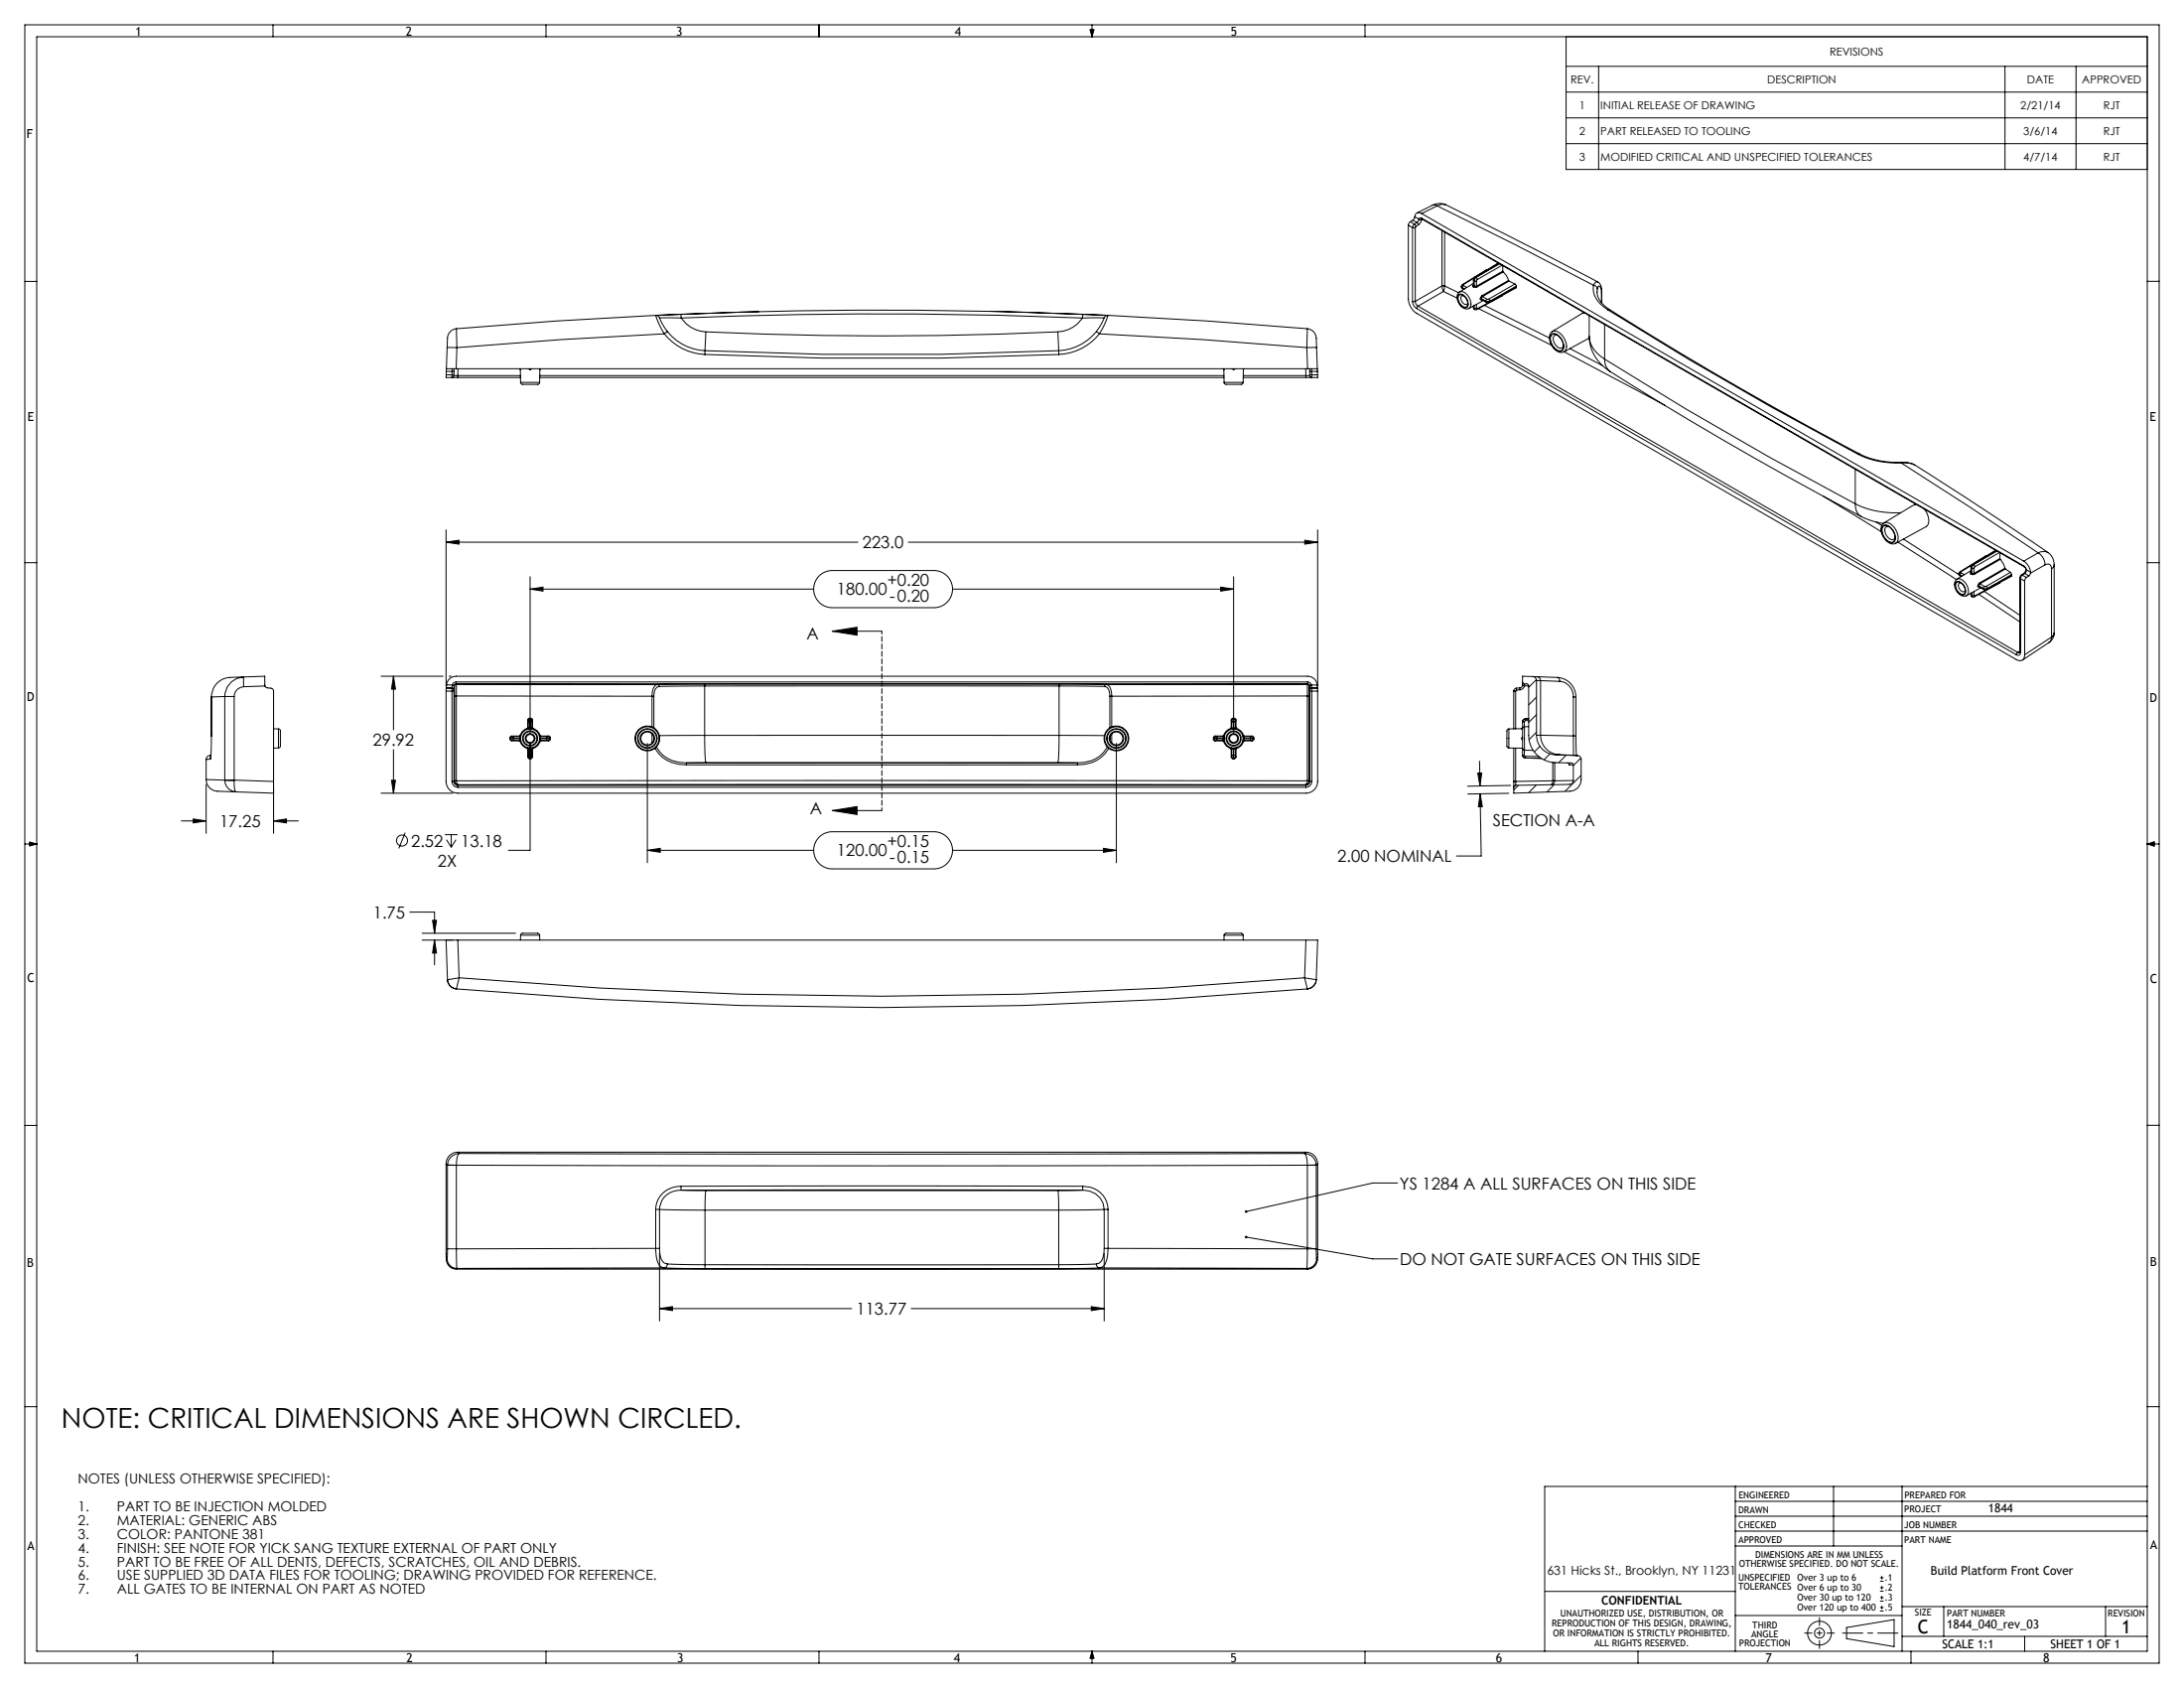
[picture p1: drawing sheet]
<svg xmlns="http://www.w3.org/2000/svg" width="559mm" height="432mm" viewBox="0 0 559 432" stroke-linecap="round" stroke-linejoin="round" font-family="sans-serif">
<g fill="none" stroke="#000" stroke-width=".25">
<path d="M6.3 6.4h546.1v419h-546.1zM9.4 9.4h540v413h-540zM69.8 6.4v3M139.7 6.4v3M209.5 6.4v3M278.9 7.6h1l-.5 1.8zM279.1 7.6l.3 1.8M279.4 6.4v3M279.7 7.6l-.3 1.8M349.2 6.4v3M400.7 9.4v33.9h148.7M400.7 17h148.7"/>
<path d="M409 17v26.3M513 17v26.3M531.2 17v26.3M400.7 30.2h148.7M400.7 36.8h148.7M400.7 23.6h148.7M360.3 57.6v18.9a4.7 4.7 0 0 0 2.2 3.7l153.4 88.5a1.29 1.29 0 0 0 1.5 .2 1.29 1.29 0 0 0 .6-1.4M360.3 57.6l1.1 .6M360.8 56.7l-.5 .9M360.8 56.7l1.1 .6M361.4 58.2h.7M361.4 58.2v18.9"/>
<path d="M361.5 56.3l1 .6M361.5 56.3l-.7 .4M361.9 57.3l-.5 .9M361.9 57.3l.4 .6M362 55.4l-.5 .9M362 55.4l1 .6M362.1 58.2v18.9M362.3 57.9l-.2 .3M362.5 56.9l.4 .6M362.5 56.9l-.6 .4M362.9 57.5l-.6 .4M363 56.2l-.5 .7"/>
<path d="M363 56.2h.7M363 56l.7 .1M363 56v.2M363.7 56.2l-.3 .9-.5 .4M363.7 55.8h-.5l-.2 .2M363.7 55.8l.1 .2M363.7 55.8l154.1 89M363.7 56.1v.1M363.8 54.6a1.05 1.05 0 0 0-1.2-.1 1.05 1.05 0 0 0-.6 .9M363.8 54.6l154 89M363.8 56h.1M363.8 56l-.1 .1"/>
<path d="M363.8 56l154.1 89M364 56.1l-.3 .1M366.5 52.5l.6-.1 .6 .3M366.5 52.5l-3.9 2M366.5 52.5l.2-.1a3.8 3.8 0 0 1 3.2 0l-1.1-.2-1.1 .5M367.7 52.7l20.2 10 19.8 10.3M367.7 52.7l-3.9 1.9M368.9 59v14.1M369.6 59.4v13.7M369.9 52.4l15.4 7.6 23.5 12.1M6.3 72h3.1M194.2 79.7l-25.8 .9"/>
<path d="M253.3 79.6l30.2 1.1M361.4 77.1a2.34 2.34 0 0 0 1.1 1.8M361.4 77.1h.7M362.1 77.1l.2 .7 .5 .5M362.5 78.9l153.4 88.6M362.8 78.3l-.3 .6M362.8 78.3l153.4 88.6M368.9 73.1l-6.8 4M368.9 73.1v.1M368.9 73.2l.4 1.4M369.3 74.6l-6.5 3.7M369.3 74.6l3.5 1.7"/>
<path d="M369.6 73.1h-.7M369.6 73.1h.1M369.6 73.1l-.3 1.5M369.6 73.1l3.6 1.8M373.2 75.5a1.41 1.41 0 0 1 2 .8 1.69 1.69 0 0 1 0 2.4 2.39 2.39 0 0 1-2-3.2zM373.4 75.5a2.08 2.08 0 0 1 2.1 2.6 1 1 0 0 1-1 .5 1 1 0 0 1-.8-.7l-.3-.5a1.67 1.67 0 0 1 0-1.9zM373.4 74.7a2.15 2.15 0 0 1 2.5 1.4 2.12 2.12 0 0 1-.1 2.8M373.4 74.7a2.37 2.37 0 0 0 .2 3.4 1.76 1.76 0 0 0 2.2 .8M373.9 73.3l.3 .5M373.9 73.3l.2 .3M374.1 73.6h.1M374.1 73.6l.4 .4"/>
<path d="M374.1 73.6l.6 .3M374.2 72.8h.2M374.2 72.8l-.3 .5M374.4 72.8v.3M374.4 73.1l-.3 .5M374.4 73.1l.9 .4M374.5 75.7l-.4-.1a1.38 1.38 0 0 0-.1 1.5 1.38 1.38 0 0 0 1.3 .7l.2-.3M377 73.4h.1M377 73h.1M377 71.7l.1 .2M377 78.6l.1 .2M377 72.5l-3.6 2.2"/>
<path d="M377 71.7v1.3M377 78.3v.3M377 78.6l.3 .6M377 73.4h.9M377 73l.1 .1M377 72.9l-.2 .2 .2 .3M377.1 73.1h.1M377.1 73.1l-.1 .3M377.1 78.8h.1M377.1 78.8l.2 .4M377.1 71.9v1.2M377.1 71.9h.1"/>
<path d="M377.1 71.9h.7M377.1 73.1l.7 .1M377.1 78.8h.7M377.1 78.2v.6M377.3 71.1l-2.9 1.7M377.4 70.9h.2M377.4 70.9l-.4 .8M377.6 70.9l-.5 1M377.6 70.9l.1 .1M377.7 71l-.6 .9M377.7 71l.3 .5M377.8 73.2l.1 .2"/>
<path d="M377.8 78.8l.2 .2M377.8 71.9v1.3M377.8 77.8v1M377.9 79.2h-.6M378 71.5l-.2 .4M378 79l-.1 .2M378.3 78.9l18.8 9.5M378.8 76.5h.1M378.8 76.5v.2h.4M378.8 76.4h.2M379 76.4h.1M379 76.5l.1 .1"/>
<path d="M379 76.4l1.2 .7M379.1 76.6h.1M379.1 76.6l1.1 .7M379.2 75.7l-.4 .7M379.2 75.7l.1 .2M379.3 75.9l-.3 .5M379.3 75.9l1.2 .6M379.5 76.9l-3.6 2M379.8 78.1l16.7 8.4M380.2 77.1h1M380.2 77.1h.1M380.2 77.1v.2"/>
<path d="M380.2 77.3h.9M380.4 69.1h-.2l-6 3.7M380.5 76.5l-.3 .6M380.9 76.5h-.4M380.9 76.5l.3 .6M380.9 77.4l-2.9 1.6M381.2 77.1h.1M383.3 67.3l-5.9 3.6M383.4 67.4l-5.8 3.5M383.7 67.5l-6 3.5M384.3 67.9l-6.3 3.6M384.5 75.5l-.1 .2-6.5 3.5"/>
<path d="M384.5 69.4l.1 .2M384.5 69.4l-6.7 3.8M384.5 68v1.4M384.6 69.6a4.2 4.2 0 0 1 1.4 2.1M384.6 69.6l-6.7 3.8M386 71.7l.1 .2M386 71.7l-6.8 4M386.1 71.9l-6.8 4M386.1 71.9l1.5 .8M387.6 72.7l.3 .5M387.6 72.7l-6.7 3.8M387.9 73.5l-6.8 3.8 .1-.2"/>
<path d="M387.9 73.2l-6.7 3.9M387.9 73.5l-6.7 3.6M387.9 73.2v.3M407.7 73a6.2 6.2 0 0 0 3.6 6.2M407.7 73a.99 .99 0 0 1 1 .9M408.7 73.9a4.5 4.5 0 0 0 1.9 4.4l1.2 .9M408.7 73.9l.2-.6 .4-.1 .3 .5 .2 1.2M408.8 72.1a2.56 2.56 0 0 1 1 2.6M408.8 72.1a.93 .93 0 0 0-1.1 .9M409.8 74.9v2.5M409.8 74.7v.2M409.8 74.7v2.8"/>
<path d="M411.3 79.2l20.7 12.7 21.4 12.3 22 12M411.8 79.2h-.5M411.8 79.2a953.6 953.6 0 0 0 64 36.9M549.4 72h3M114.2 95.9l-.1 .7h1.5M114.2 95.9h1.4M114.2 95v.9M114.2 95h1.5M114.2 94.4v.6M114.4 88.9h2.5M114.4 88.9l-.2 5.5M115.6 96.6h1.5"/>
<path d="M115.6 95.9v.7M115.7 95l-.1 .9M115.8 94.3l-.1 .7M116.1 96.1l-.1 .3-.4 .2M116.1 96.1h1M116.1 95.9h-.5M116.1 95.9v.2M116.2 95h-.5M116.2 95l-.1 .9M116.2 94.3v.7M116.7 94.3l-2.5 .1M116.7 94.3h217.9"/>
<path d="M116.8 84.1l.1 4.8M116.8 84.1a2.71 2.71 0 0 0-2.3 3.3l-.1 1.5M116.9 88.9l-.2 5.4M117.1 96.1v.5M117.1 96.6h16.1M117.1 96.1h16.1M117.2 94.3l-.1 1.8M132.9 94.3l.2 .2M133.1 94.5h.1M133.1 94.5l.1 3.3M133.2 94.3l-.1 .2M133.2 97.8l.1 .4 .4 .1h4l.4-.5"/>
<path d="M133.2 97.8h4.9M135.2 94.3l.4 .2M135.6 94.5h.1M135.6 94.3v.2M136.1 94.3l-.5 .2M138.1 96.6h175.1M138.1 94.3v.2M138.1 96.1h175.1M138.1 94.5h.1M138.1 94.5v3.3M138.3 94.3l-.2 .2M167.8 80.7l.8 2.2 1.4 2.5"/>
<path d="M167.8 80.7l-25.5 1.4-25.5 2M167.8 80.7l.6 .1 .4 .5M168.8 81.3l1 2.1 1 1.4M168.8 81.3h5.5M170 85.4l-26.6 1.5-26.5 2M170 85.4a14.1 14.1 0 0 0 10.3 5.3M170.8 84.8l-.8 .6M170.8 84.8a13.1 13.1 0 0 0 9.6 4.9M174.2 80.4l.1 .9M174.2 80.4l-6.4 .3M174.2 80.4a1245.9 1245.9 0 0 1 102.8 0M174.3 81.3a8.1 8.1 0 0 0 6.3 3.6"/>
<path d="M174.3 81.3a1244.6 1244.6 0 0 1 102.7 0M180.3 90.7l30.2 .9h30.2l30.2-.9M180.4 89.7l30.1 .9h30.2l30.2-.9M180.4 89.7l-.1 1M180.6 84.9l-.2 4.8M180.6 84.9a975.5 975.5 0 0 0 90.1 0M270.7 84.9l.2 4.8M270.9 89.7v1M277 81.3a8.1 8.1 0 0 1-6.3 3.6M277 80.4v.9M277 80.4l6.5 .3M280.5 84.8l.8 .6"/>
<path d="M280.5 84.8a13.1 13.1 0 0 1-9.6 4.9M281.3 85.4l26.5 1.5 26.6 2M281.3 85.4a14.1 14.1 0 0 1-10.4 5.3M282.5 81.3l-.7 1.5-1.3 2M282.5 81.3h-5.5M283.5 80.7l-.8 2-1.4 2.7M283.5 80.7l25.5 1.4 25.5 2M283.5 80.7l-.6 .1-.4 .5M312.9 94.3l.2 .2M313.1 94.5h.1M313.1 94.5l.1 3.3M313.2 94.3l-.1 .2"/>
<path d="M313.2 97.8l.1 .4 .4 .1h4l.4-.5M313.2 97.8h4.9M315.2 94.3l.4 .2M315.6 94.3v.2M315.6 94.5h.1M316.1 94.3l-.5 .2M318.1 96.6h16M318.1 94.3v.2M318.1 96.1h16M318.1 94.5h.1M318.1 94.5v3.3M318.3 94.3l-.2 .2"/>
<path d="M334.1 94.3v1.8M334.1 96.1h1M334.1 96.1v.5M334.1 96.6h1.5M334.4 88.9h2.5M334.4 88.9l.2 5.4M334.5 84.1l-.1 4.8M334.5 84.1a2.6 2.6 0 0 1 2.3 2.9l.1 1.9M334.6 94.3l2.5 .1M335.1 94.3v.7M335.1 95h.5M335.1 95v.9"/>
<path d="M335.1 95.9h.5M335.1 95.9v.2M335.1 96.1l.2 .3 .3 .2M335.5 94.3l.1 .7M335.6 95h1.5M335.6 95v.9M335.6 95.9v.7M335.6 95.9h1.5M336.9 88.9l.2 5.5M337.1 94.4v.6M337.1 95v.9M337.1 95.9v.7h-1.5"/>
<path d="M396.9 85.8a1.48 1.48 0 0 1 2.3 .6l.3 .5a2.09 2.09 0 0 1 0 2.7 2.66 2.66 0 0 1-2.8-2.4zM396.9 85.6a1.72 1.72 0 0 1 2.4 .8l.3 .5a2.22 2.22 0 0 1 0 2.8 2.04 2.04 0 0 1-2.4-1.2l-.3-.5a2.39 2.39 0 0 1 0-2.4zM397.2 84.8a1.96 1.96 0 0 1 2.3 .8 3.4 3.4 0 0 1 .8 4.3l-.1 .1M397.2 84.8a2.67 2.67 0 0 0-.1 3.8 2.59 2.59 0 0 0 3.1 1.4M398.5 85.8a.83 .83 0 0 0-.9 .1 .83 .83 0 0 0-.2 1l.1 .5a2.09 2.09 0 0 0 2 1.7l.5-.8M400.2 90l25.8 13.7M401.7 89.2l8.3 4.3M405.4 80l-.6 .2-7.6 4.6M406.6 80.7v5.3a7 7 0 0 0 4 5.9M406.6 86a10.6 10.6 0 0 0 5.4 9.1M406.6 86.5l-6.4 3.5M410.6 91.9l20.7 12.7 21.4 12.3 22 12"/>
<path d="M410.6 91.9a3.7 3.7 0 0 0 1.4 3.2M410.6 83v8.9M412 95.1a940.3 940.3 0 0 0 64.1 37M475.4 116.2a22.4 22.4 0 0 0 11 2.2M475.8 116.1a21.3 21.3 0 0 0 10.6 2.2M475.8 116.1l-.4 .1M486.4 118.4v-.1l.4-.1a6 6 0 0 1 3.2 .8l21.3 13.8 12.7 8.6a3.6 3.6 0 0 1 1.6 3.1M486.4 118.4l17.8 11.4 17.3 11.6M486.4 118.4h1.6l1.4 .3 .6 .3M114.1 138.7l3.3-.5v1zM114.1 135.5v40M114.1 138.7h105.4"/>
<path d="M232.4 138.7h104.7M333.8 138.2l3.3 .5-3.3 .5zM337.1 135.5v40M466.5 126.9l14.9 9.2M474.7 128.9a23.3 23.3 0 0 0 11.7 2.3M474.7 128.9a3.3 3.3 0 0 0 1.4 3.2M474.7 120v8.9M476.1 132.1l3.5 1.3 2.3 .5M479.9 133.5l1.6 1M481.7 134.8a1.48 1.48 0 0 1 2.3 .6l.4 .5a2.1 2.1 0 0 1 0 2.7 2.66 2.66 0 0 1-2.8-2.5zM481.9 134.4a2.04 2.04 0 0 1 2.4 1.3l.3 .5a1.87 1.87 0 0 1-.3 2.6 3.1 3.1 0 0 1-2.9-3.2l.2-.9zM482 133.8a2.19 2.19 0 0 1 2.6 1.1l.4 .5a2.79 2.79 0 0 1 0 3.6"/>
<path d="M482 133.8a2.33 2.33 0 0 0-.4 3 2.88 2.88 0 0 0 3.4 2.2M483.4 134.8a.89 .89 0 0 0-1.1 .2 .89 .89 0 0 0 0 1.1l.2 .5a1.77 1.77 0 0 0 2 1.4l.4-.7M485.6 138.7l15 9.6M487 137.9l14.4 9.2M490 129l-8 4.8M490 128.9v.1M490.2 129h-.2M492.4 130.3a3.8 3.8 0 0 1 .7 4.3l-.2 .1M492.9 134.7l-7.9 4.3M6.3 143.9h3.1M135.6 150.7l3.3-.5v1zM135.6 147.5v40.1"/>
<path d="M135.6 150.7h72.6M209.6 147.3l1.5-1 1.5-.3 26.4-.1a4.8 4.8 0 0 1 4.7 4.8 4.8 4.8 0 0 1-4.7 4.7h-26.1a4.8 4.8 0 0 1-4.4-2.9 4.8 4.8 0 0 1 1.1-5.2zM243.7 150.7h71.9M312.3 150.2l3.3 .5-3.3 .5zM315.6 147.5v40.1M500.4 148.9a1.41 1.41 0 0 1 2.1 .9 1.69 1.69 0 0 1 0 2.4 2.39 2.39 0 0 1-2.1-3.3zM500.6 149a1.4 1.4 0 0 1 1.9 1 1.28 1.28 0 0 1-.3 2.1 2.27 2.27 0 0 1-1.6-3.1zM500.7 148.2v-.1a2.15 2.15 0 0 1 2.5 1.5 2.14 2.14 0 0 1-.1 2.8M500.7 148.2a2.57 2.57 0 0 0 .8 3.9 1.54 1.54 0 0 0 1.6 .3M501.4 147.1l-.2-.3 .3 .5M501.4 147.1h.1M501.4 147.1l.1 .2"/>
<path d="M501.4 147.1l.6 .3M501.5 146.3h.2M501.5 146.3l-.3 .4 .2 .4M501.5 147.3l.3 .2M501.7 146.3v.2M501.7 146.5l-.3 .6M501.7 146.5l.9 .5M501.8 149.1l-.5 .1a1.52 1.52 0 0 0 1.2 2.2l.3-.5M504.3 146.9h.1M504.3 146.5h.1M504.3 152.1l.1 .2M504.3 146l-3.6 2.2"/>
<path d="M504.3 151.8v.3M504.3 152.1l.3 .5M504.3 146.9h.9M504.3 146.5l.1 .1M504.3 146.4l-.2 .2 .2 .3M504.4 145.3h.1M504.4 146.6h.1M504.4 146.6l-.1 .3M504.4 152.3h.1M504.4 145.3l-.1-.1v1.3M504.4 152.3l.2 .3M504.4 145.3v1.3"/>
<path d="M504.4 151.7v.6M504.4 145.3h.7M504.4 146.6l.7 .1M504.4 152.3h.7M504.5 144.5l-2.8 1.8M504.7 144.4l-.4 .8M504.7 144.4h.2M504.9 144.4l-.5 .9M504.9 144.4h.1M504.9 144.4l.4 .6M505.1 146.7l.1 .2M505.1 152.3l.2 .1"/>
<path d="M505.1 145.3v1.4M505.1 151.3v1M505.2 152.6h-.6M505.3 145l-.2 .3M505.3 152.4l-.1 .2M506 149.9h.1M506 149.9l.1 .3 .3-.1M506 149.9h.3M506.3 152l10.5 7.1M506.3 149.9h.1M506.3 149.9l.1 .2M506.3 149.9l1.1 .7"/>
<path d="M506.4 150.1h.1M506.4 150.1l1.1 .7-.1-.2M506.4 149.1l-.4 .8M506.4 149.1l.2 .2M506.6 149.3l-.3 .6M506.6 149.3l1.1 .7M506.8 150.4l-3.7 2M507.4 150.6h1.1M507.4 150.6h.1M507.5 150.8h.9M507.7 151.3l9.1 6.1M507.7 150l-.3 .6"/>
<path d="M508.2 150h-.5M508.2 150l.3 .6M508.2 142.3l-.2-.1-6.5 4.1M508.2 150.8l-2.9 1.6M508.5 150.6h.1M508.5 150.6l-.1 .2M510.6 140.8l-5.9 3.6M510.7 140.8l-5.8 3.6M511 141l-6.1 3.4M511.6 141.3l-6.3 3.7M511.7 149l-6.5 3.6M511.7 142.9l.1 .2"/>
<path d="M511.7 142.9l-6.6 3.8M511.7 141.4v1.5M511.8 143.1l.7 .9 .5 1.3M511.8 143.1l-6.6 3.8M513 145.3l.1 .2M513 145.3l-6.6 3.8M513.1 145.5l-6.5 3.8M513.1 145.5l1.3 .9M514.4 146.4l.3 .6M514.4 146.4l-6.2 3.6M514.7 147.3l-6.3 3.5M514.7 147l-6.2 3.6"/>
<path d="M514.7 147.3l-6.2 3.3M514.7 147v.3M516.8 147.8l.2 .2M516.8 147.8v18.9M517 148l1 .6M517 148v18.9M517.2 147.1l-.4 .7M517.2 147.1h.2M517.4 147.1l-.4 .9M517.4 147.1l1.1 .6M517.8 143.6a3.9 3.9 0 0 1 1.8 2.8M517.8 146.7h.3"/>
<path d="M517.8 146.7l-.6 .4M517.8 144.8l.7 1M517.8 144.8l.1 .2M517.9 145l.5 .7M518 148.6v18.9M518.1 146.7l-.7 .4M518.1 146.7l1 .6M518.4 145.7h.1M518.4 145.7l.1 .1M518.4 145.7l-.6 1M518.4 145.7l.1 .2M518.5 147.7l-.5 .9"/>
<path d="M518.5 145.8v.1M518.5 145.8l1.1 .6M518.5 145.9l-.4 .8M519.1 147.3l-.6 .4M519.5 146.6l-.4 .7M519.6 146.4l-.1 .2M521.5 141.4a3.7 3.7 0 0 1 1.7 3.1M521.5 141.4l-3.7 2.2M523.2 144.5a.98 .98 0 0 1 1.6 .4l.1 .6M523.2 144.5l-3.7 2.1M524 141.4l-.7-.3h-1.1l-.7 .3M524.9 145.5v17.5"/>
<path d="M525.6 144.5l-.2 .6-.5 .4M525.6 144.5v17.5M549.4 143.9h3M54.1 178.3v9.9M54.1 178.3h.1M57.5 178.2h2.4M57.5 178.2l-3.4 .1M57.5 178.2v21.4M59.9 178.2v21.4M62.3 175.7a2.51 2.51 0 0 0-2.4 2.5M62.3 173.2l5.4-.2 .1 2.5M62.3 173.2v2.5"/>
<path d="M62.3 173.2a5 5 0 0 0-4.8 5M62.3 173.2a14.7 14.7 0 0 0-5.1 .5 5 5 0 0 0-3.1 4.6M67.8 175.5l.5 .4 1 .1a.75 .75 0 0 1 .7 .8v23.1M67.8 175.5l-5.5 .2M97.5 173h15.9M100.7 173l.5 3.3h-1zM100.7 173v13.7M114.1 176.8v23.1a3 3 0 0 0 3 3h217a3 3 0 0 0 3-3v-23.1M114.1 176.8h1.5M114.2 176l-.1 .8M114.2 176h1.4M114.2 176h1.5"/>
<path d="M114.2 176h.1M114.2 175.2v.8M114.2 175.2a2.5 2.5 0 0 1 2.5-2.2h217.9a2.5 2.5 0 0 1 2.4 2.2M114.2 175.2h1.5M114.9 173h.5M115.6 176.8h.5M115.6 176.8v23.1M115.6 176v.8M115.6 176l.4 .2 .1 .3M115.7 176l.3 .1 .2 .4M115.7 176h-.1M115.7 175.4v.6"/>
<path d="M115.7 175.4l.5 .1M115.7 175.2v.2M115.7 175.2l.5 .1M116.1 176.8v23.1M116.1 176.5v.3M116.2 176.5h-.1M116.2 175.5v1M116.2 175.5h.1M116.2 175.3v.2M116.3 175.5v2.5M116.3 178h.5M116.3 178v21.7"/>
<path d="M116.7 174.5v.5M116.7 174.5l-.7 .2-.3 .5M116.7 175l-.5 .3M116.7 175h217.9M116.7 174.5h217.9M116.7 175h.1M116.8 178l50 .1M116.8 178v21.7M116.8 175l-.4 .2-.1 .3M116.8 175l51.4 .1M116.8 175v3M166.8 178.1h.5"/>
<path d="M166.8 178.1v7.8M167.3 178.1v8.1M168.2 175.1l.3 .1 .1 .4M168.2 175.1a2.4 2.4 0 0 0-1.4 2.7v.3M168.6 175.6a2.08 2.08 0 0 0-1.3 2.5M180.3 175h90.7M180.3 175l-12.1 .1M180.3 175v.5M180.3 175.5h90.7M180.3 175.5l-11.7 .1M180.3 175.5v12.6M212.9 161.5h12.7"/>
<path d="M212.9 161.5l6.4-1v2zM271 175.5l11.6 .1M271 175.5v12.6M271 175l12 .1M271 175v.5M282.6 175.6a1.65 1.65 0 0 1 1.3 1.7l.1 .8M283 175.1l-.3 .1-.1 .4M283 175.1a1.94 1.94 0 0 1 1.4 2.1v.9M284 178.1h.4M284 178.1v8.1M284.4 178.1v7.8M334.5 175l.4 .2 .1 .3"/>
<path d="M334.5 175l-51.5 .1M334.5 175v3M334.5 178h.5M334.5 178l-50.1 .1M334.5 178v21.7M334.6 175l.5 .3M334.6 174.5v.5M334.6 174.5l.7 .2 .3 .5M334.6 175h-.1M335 178v21.7M335 175.5v2.5M335.1 175.3v.2"/>
<path d="M335.1 175.5v1M335.1 175.5h-.1M335.1 176.5h.1M335.1 176.5v.3M335.1 176.8h.5M335.1 176.8v23.1M335.6 175.2v.2M335.6 175.2l-.5 .1M335.6 175.2h1.4M335.6 175.4l-.5 .1M335.6 175.4v.6M335.6 176l-.3 .1-.2 .4"/>
<path d="M335.6 176h.1M335.6 176h1.5M335.6 176l-.3 .2-.2 .3M335.6 176v.8M335.6 176.8v23.1M335.6 176.8h1.5M337 175.2l.1 .8M337.1 176h.1M337.1 176v.8M387.3 176.8h.5M387.3 176.8v9.6M387.8 176.8v9.6"/>
<path d="M388 176v.5M388 176a.75 .75 0 0 0-.7 .8M388 176.5l-.2 .3M388.9 176v.5M388.9 176h-.9M388.9 176.5h-.9M389.5 175.4l.5 .1M389.5 175.4l-.2 .4-.4 .2M389.6 174.5l.1 .3 .3 .2M389.6 175.2l.4 .1M389.6 174.5v.7M389.6 175.2l-.1 .2"/>
<path d="M390 175.5l-.3 .6-.8 .4M390 175.5h1.1M390 175.3v.2M390 175h.8l.3 .5M390 175v.3M391.1 175.5v12.6a7 7 0 0 0 6.9 7l4.2 .1 .4 .5M392.2 173.1a1 1 0 0 1 .9 1M392.2 173.1h1M392.2 173.1l-2.6-.1v1.5M393.1 173.9l-2 1.9M393.1 178.3l-2 2M393.1 174.1h1.1"/>
<path d="M393.1 174.1v14M393.2 173.1a1 1 0 0 1 1 1M393.2 173.1l5.3 .2M394.2 174.1l4.9 .2M394.2 174.1v14M398.5 173.3a.87 .87 0 0 1 .6 1M398.5 173.3a5 5 0 0 1 4.7 5M399.1 174.3a3.8 3.8 0 0 1 3.5 4M402.6 178.3h.6M402.6 178.3v9.9M403.2 178.3v9.9M516.2 166.9l-.3 .6"/>
<path d="M516.8 166.5l-.6 .4M516.8 166.7v.1a.3 .3 0 0 1-.2 .2 .3 .3 0 0 1-.4-.1M516.8 166.7l.2 .2M517 166.9a.65 .65 0 0 1-.3 .7 .65 .65 0 0 1-.8-.1M524.9 163l-6.9 4.5M524.9 163h.1M524.9 163l-.1 .7-.5 .6M525.6 162v.1M525.6 162.1a2.75 2.75 0 0 1-1.3 2.2l-6.8 4.5M525.6 162.1l-.2 .5-.5 .4M525.6 162l-.2 .5-.5 .5M52.7 199.4a3.1 3.1 0 0 0 3.5 3l4.2 .2"/>
<path d="M52.7 199.4l4.8 .2M52.7 194.3v5.1M53.7 193.3a1 1 0 0 0-1 1M53.8 194.2l-1 .1M53.9 193.8h.1M53.9 193.8l-.1 .4M54 193.3h-.3M54.1 188.2h.1M54.1 188.2l-.3 6M57.5 199.6a2.97 2.97 0 0 0 2.9 3M57.5 199.6l2.4 .1M57.5 199.6h2.4"/>
<path d="M57.5 199.6h.1M59.9 199.7v.8a3 3 0 0 0 .5 2.1M59.9 199.6v.1M59.9 199.6l10.1 .3M70 199.9v3l-9.6-.3M70 186.4l1.3 .1M71.3 186.5l.3 .1 .1 .4v3.9l-.4 .4M71.3 186.5v4.8M71.3 191.3l-1.3 .1M100.2 199.6h1l-.5 3.3zM100.7 191.8v11.1M115.6 199.9a1.5 1.5 0 0 0 1.5 1.5"/>
<path d="M115.6 199.9h.5M116.1 199.9a1 1 0 0 0 1 1M116.3 199.7a1 1 0 0 0 1 1M116.8 199.7a.73 .73 0 0 0 .5 1M116.8 199.7h-.5M116.8 199.7h217.7M116.8 199.7l-.7 .2M130.5 189.1l.4 .4M130.5 188.7l.1 .2M130.5 188.7v.4M130.6 188.9h.8M130.6 188.9h.1"/>
<path d="M130.6 188.9l.2 .3 .3 .2M130.6 188.9l-.1 .2M130.9 188.3l-.4 .4M130.9 188.3l.2 .1M130.9 189.5h2M131.1 188.4l-.3 .2-.2 .3M131.1 188.4h.3M131.1 189.4l-.2 .1M131.4 188.4v.5M131.4 188.9h-.8M131.4 188.9h.1M131.4 189.4h-.3"/>
<path d="M131.4 188.9v.5M131.4 188.9h1.5M131.4 189.4h1.6M131.4 188.4h1.6M132.9 188.3l.1 .1M132.9 189.5l.2 .2M132.9 188.3h-2M132.9 188.9l.1 .5M132.9 188.9h.1M133 189.4l.2 .1M133 188.4l-.1 .5M133 189.4l-.1 .1"/>
<path d="M133.1 189.7a2.67 2.67 0 0 0 1.8 1.8M133.1 188.1l.1 .2M133.1 188.1l-.2 .2M133.1 188.9l.1 .6M133.1 188.9h.1M133.1 188.9h-.2M133.2 189.5l-.1 .2M133.2 188.3l-.1 .6M133.2 188.3l-.2 .1M134.9 186.3a2.67 2.67 0 0 0-1.8 1.8M134.9 186.3l.1 .2M134.9 191.5l.1 .1"/>
<path d="M135 186.1l.2 .2M135 186.1l-.1 .2M135 193.6l.4 .5M135 184.2v1.9M135 191.6v2M135 184.2l.2 .1M135 191.3l.6 .1M135 191.3l-.1 .2M135 191.3l.2 .2M135.2 193.5l.1 .3 .3 .1M135.2 184.3v.3M135.2 193.5l-.2 .1"/>
<path d="M135.2 186.3l-.2 .2M135.2 191.5l.4 .1M135.2 193.2v.3M135.2 193.2h.4M135.2 184.6h.4M135.2 191.5l-.2 .1M135.2 184.6v1.7M135.2 191.5v1.7M135.4 183.7l.2 .2M135.4 183.7l-.4 .5M135.4 194.1h.4M135.6 183.9v.7"/>
<path d="M135.6 183.9h.1M135.6 183.9l-.3 .1-.1 .3M135.6 193.9l-.2 .2M135.6 193.9h.1M135.6 186.2l-.4 .1M135.6 186.2v.2M135.6 186.2h.1M135.6 193.2v.7M135.6 193.2h.1M135.6 191.4h.1M135.6 186.4l-.6 .1M135.6 191.6h.1"/>
<path d="M135.6 184.6h.1M135.6 186.4h.1M135.6 190.2l.5 3.3h-1zM135.6 190.2v27.3h-5.5M135.6 186.4l.6 .1M135.6 191.4v.2M135.6 186.2l.5 .1M135.6 184.6h.5M135.6 193.2h.5M135.6 183.9l.4 .1 .1 .3M135.6 193.9l.2 .2M135.8 183.7l-.2 .2"/>
<path d="M135.8 183.7l.5 .5M135.8 183.7h-.4M136.1 191.5l-.5 .1M136.1 186.3l.1 .2M136.1 193.2v.3M136.1 191.5l.2 .2M136.1 184.6v1.7M136.1 191.5v1.7M136.1 184.3v.3M136.1 193.5l-.1 .3-.4 .1M136.1 193.5l.2 .1M136.2 191.3l.2 .2"/>
<path d="M136.2 191.3l-.6 .1M136.2 191.3l-.1 .2M136.3 186.1l-.2 .2M136.3 186.1l.1 .2M136.3 193.6l-.5 .5M136.3 184.2l-.2 .1M136.3 184.2v1.9M136.3 191.7v1.9M136.4 186.3l-.2 .2M136.4 186.3a2.67 2.67 0 0 1 1.8 1.8M136.4 191.5l-.1 .2M138.1 188.3v.6"/>
<path d="M138.1 189.5l.1 .2M138.1 188.3l.2 .1M138.1 188.9h.1M138.1 188.9v.6M138.2 188.1l-.1 .2M138.2 189.7a2.67 2.67 0 0 1-1.8 1.8M138.2 188.1l.2 .2M138.3 188.4v.5M138.3 189.4l-.2 .1M138.3 189.4l.1 .1M138.3 189.4h1.6M138.3 188.4h1.6"/>
<path d="M138.3 188.9h-.2M138.3 188.9v.5M138.3 188.9h.1M138.3 188.9h1.6M138.4 188.3l-.1 .1M138.4 189.5l-.2 .2M138.4 189.5h2M139.9 188.9h.7M139.9 188.9h.1M139.9 189.4h.3M139.9 188.9v.5M139.9 188.4v.5"/>
<path d="M140.2 188.4h-.3M140.2 188.4l.3 .2 .1 .3M140.2 189.4l.2 .1M140.4 188.3l.4 .4M140.4 188.3h-2M140.4 188.3l-.2 .1M140.6 188.9h-.7M140.6 188.9h.1M140.6 188.9l-.1 .3-.3 .2M140.6 188.9l.2 .2M140.8 188.7l-.2 .2M140.8 189.1l-.4 .4"/>
<path d="M140.8 188.7v.4M165.6 190.2v30.5M166.8 185.9l.5 .3M166.8 185.9a3.2 3.2 0 0 0-4.3 3.5 3.2 3.2 0 0 0 5.1 2M166.8 187.7l.5 1M166.8 187.7a1.67 1.67 0 0 0-2.3 0 1.67 1.67 0 0 0 0 2.4 1.67 1.67 0 0 0 2.3 0M166.8 187.7v2.4M167.3 186.2a3.3 3.3 0 0 1 1.4 2M167.3 189.1l-.5 1M167.3 188.7v.4M167.6 191.4a8.3 8.3 0 0 0 8 4.2M168 191.1l-.4 .3"/>
<path d="M168 191.1a7.8 7.8 0 0 0 7.6 4M168.7 188.2l.1 .7a3.3 3.3 0 0 1-.8 2.2M175.6 195.6h100.1M175.6 195.1h100M175.6 195.1v.5M180.3 188.1h90.7M180.3 188.1l.1 4.9 .2 2.1M180.3 188.1l-11.6 .1M180.6 195.1h90.1M180.6 195.1h-5M270.7 195.1h4.9M271 188.1l-.1 4.9-.2 2.1"/>
<path d="M271 188.1l11.6 .1M275.6 195.1l.1 .5M282.6 188.2a3.3 3.3 0 0 0 .7 2.9M283.3 191.1l.4 .3M283.3 191.1a7.8 7.8 0 0 1-7.7 4M283.7 191.4a8.3 8.3 0 0 1-8 4.2M284 186.2l-.2 .1a3.3 3.3 0 0 0-1.2 1.9M284 188.7v.4M284 189.1l.4 1M284.4 185.9l-.4 .3M284.4 185.9a3.2 3.2 0 0 1 4.4 3.5 3.2 3.2 0 0 1-5.1 2M284.4 187.7l-.4 1"/>
<path d="M284.4 187.7a1.67 1.67 0 0 1 2.4 0 1.67 1.67 0 0 1 0 2.4 1.67 1.67 0 0 1-2.4 0M284.4 187.7v2.4M285.6 190.2v30.5M310.5 189.1l.4 .4M310.5 188.7l.1 .2M310.5 188.7v.4M310.6 188.9h.1M310.6 188.9h.8M310.6 188.9l.2 .3 .3 .2M310.6 188.9l-.1 .2M310.9 188.3l-.4 .4M310.9 188.3h2"/>
<path d="M310.9 188.3l.2 .1M311.1 188.4l-.3 .2-.2 .3M311.1 188.4h.3M311.1 189.4l-.2 .1M311.4 188.9h-.8M311.4 188.9h.1M311.4 188.4v.5M311.4 189.4h-.3M311.4 188.9v.5M311.4 188.9h1.5M311.4 189.4h1.6M311.4 188.4h1.6"/>
<path d="M312.9 188.3l.1 .1M312.9 189.5l.2 .2M312.9 189.5h-2M312.9 188.9l.1 .5M312.9 188.9h.1M313 189.4l.2 .1M313 188.4l-.1 .5M313 189.4l-.1 .1M313.1 189.7a2.67 2.67 0 0 0 1.8 1.8M313.1 188.1l.1 .2M313.1 188.1l-.2 .2M313.1 188.9l.1 .6"/>
<path d="M313.1 188.9h.1M313.1 188.9h-.2M313.2 189.5l-.1 .2M313.2 188.3l-.1 .6M313.2 188.3l-.2 .1M314.9 186.3a2.67 2.67 0 0 0-1.8 1.8M314.9 186.3l.1 .2M314.9 191.5l.1 .2M315 186.1l.2 .2M315 186.1l-.1 .2M315 193.6l.4 .5M315 184.2v1.9"/>
<path d="M315 191.7v1.9M315 184.2l.2 .1M315 191.3l.6 .1M315 191.3l-.1 .2M315 191.3l.2 .2M315.2 193.5l.1 .3 .3 .1M315.2 184.3v.3M315.2 193.5l-.2 .1M315.2 186.3l-.2 .2M315.2 191.5l.4 .1M315.2 193.2v.3M315.2 193.2h.4"/>
<path d="M315.2 184.6h.4M315.2 191.5l-.2 .2M315.2 184.6v1.7M315.2 191.5v1.7M315.4 183.7l.2 .2M315.4 183.7l-.4 .5M315.4 183.7h.4M315.6 183.9v.7M315.6 183.9h.1M315.6 193.9h.1M315.6 183.9l-.3 .1-.1 .3M315.6 193.9l-.2 .2"/>
<path d="M315.6 186.2l-.4 .1M315.6 186.2v.2M315.6 186.2h.1M315.6 191.6h.1M315.6 184.6h.1M315.6 193.2v.7M315.6 193.2h.1M315.6 184.6v1.6M315.6 191.6v1.6M315.6 191.4h.1M315.6 186.4l-.6 .1M315.6 186.4h.1"/>
<path d="M315.6 191.4v.2M315.6 186.4l.6 .1M315.6 186.2l.5 .1M315.6 184.6h.5M315.6 193.2h.5M315.6 183.9l.4 .1 .1 .3M315.6 193.9l.2 .2M315.8 183.7l-.2 .2M315.8 183.7l.5 .5M315.8 194.1h-.4M316.1 191.5l-.5 .1M316.1 186.3l.1 .2"/>
<path d="M316.1 193.2v.3M316.1 191.5l.2 .1M316.1 184.6v1.7M316.1 191.5v1.7M316.1 184.3v.3M316.1 193.5l-.1 .3-.4 .1M316.1 193.5l.2 .1M316.2 191.3l.2 .2M316.2 191.3l-.6 .1M316.2 191.3l-.1 .2M316.3 186.1l-.2 .2M316.3 186.1l.1 .2"/>
<path d="M316.3 193.6l-.5 .5M316.3 184.2l-.2 .1M316.3 184.2v1.9M316.3 191.6v2M316.4 186.3l-.2 .2M316.4 186.3a2.67 2.67 0 0 1 1.8 1.8M316.4 191.5l-.1 .1M318.1 189.5l.1 .2M318.1 188.3v.6M318.1 188.3l.2 .1M318.1 188.9h.1M318.1 188.9v.6"/>
<path d="M318.2 189.7a2.67 2.67 0 0 1-1.8 1.8M318.2 188.1l-.1 .2M318.2 188.1l.2 .2M318.3 188.4v.5M318.3 189.4l-.2 .1M318.3 189.4l.1 .1M318.3 189.4h1.6M318.3 188.4h1.6M318.3 188.9h-.2M318.3 188.9v.5M318.3 188.9h.1M318.3 188.9h1.6"/>
<path d="M318.4 188.3l-.1 .1M318.4 189.5l-.2 .2M318.4 188.3h1.9M319.9 188.9h.7M319.9 188.9h.1M319.9 189.4h.3M319.9 188.9v.5M319.9 188.4v.5M320.2 188.4h-.3M320.2 188.4l.3 .2 .1 .3M320.2 189.4l.1 .1M320.3 188.3l.5 .4"/>
<path d="M320.3 189.5h-1.9M320.3 188.3l-.1 .1M320.6 188.9h-.7M320.6 188.9h.1M320.6 188.9l-.1 .3-.3 .2M320.6 188.9l.2 .2M320.8 189.1l-.5 .4M320.8 188.7l-.2 .2M320.8 188.7v.4M334.5 199.7a.73 .73 0 0 1-.5 1M334.5 199.7h.5M335 199.7a1 1 0 0 1-1 1"/>
<path d="M335 199.7h.1M335 199.7l.1 .2M335.1 199.9h.5M335.1 199.9a1 1 0 0 1-1 1M335.6 199.9a1.5 1.5 0 0 1-1.5 1.5M378.1 197.8l1-.1-.4 3.4zM378.6 194.7l.1 6.4M386 186.5l-.3 .1-.1 .4v3.9l.4 .4M386 186.5v4.8M386 191.3l3.4 .1M387.3 199.9h.5M387.3 199.9v1.5"/>
<path d="M387.3 191.4v8.5M387.8 199.9v1M387.8 191.4v8.5M389.4 186.4l-3.4 .1M389.4 186.4h.1M389.4 191.4h.1M389.4 188.9h.2M389.4 188.9h.1M389.4 191.4l.2 .2M389.4 188.9l.2 .4M389.4 186.4h.2M389.6 191.4l.1 .4 .3 .1"/>
<path d="M389.6 188.9v2.5M389.6 184.6v1.6l-.2 .2M389.6 184.6h.4M389.6 193.2l.1 .4 .6 .3M389.6 193.2h.4M389.6 193.2l.2 .5 .5 .2M389.6 188.5l-.2 .4M389.6 191.6v1.6M389.6 191.4h-.2M389.6 191.6h.1M390 193.2l.3 .3M390 184.6v1.3"/>
<path d="M390 191.9v1.3M390 185.9l-.4 .4v2.6M390 185.9v6M390 191.9h2.3M390.3 183.9v.4M390.3 193.5v.4M390.3 184.3l-.3 .3M390.3 183.9l-.5 .2-.2 .5M390.3 193.9h.1M390.3 183.9h.1M390.3 183.9l-.6 .3-.1 .4M390.3 193.9l4.1 .1"/>
<path d="M390.3 193.5h3.4M391.1 185.9h-1.1M391.1 183.9h-.8M391.1 184.3h-.8M393.1 182.8l-2 2M393.1 187.3l-1.9 1.9M393.1 188.1a5 5 0 0 0 4.9 5M393.1 188.1h1.1M394 190.9l-1.4 1.4M394.2 188.1a5 5 0 0 0 4.8 5M394.2 188.1l8.4 .1M396.6 192.8l-1.6 1.6"/>
<path d="M397.3 195v4.8M397.8 199.7a.96 .96 0 0 1-.9 1h-.1a.69 .69 0 0 0 .5-.9M397.8 199.7l-.5 .1M397.8 199.7l-10 .2M397.8 195.1v4.6M398 193.1h1M398 193.1l5.6 .2M399 193.1l3.5 .1M400.7 193.2l-1.9 1.9M401.1 195.1l.3 .2 .2 .3M401.4 195.3l.2 .3M401.6 195.6l1 .1"/>
<path d="M402.5 193.2l1.1 .1M402.6 199.7a1 1 0 0 1-1 1l-13.8 .2M402.6 199.7h-4.8M402.6 195.7v4M402.6 188.2l-.1 5M402.6 188.2h.6M403.2 188.2l.1 5M403.6 193.3a1 1 0 0 1 1 1v5.1a3 3 0 0 1-2.9 3l-14.4 .5v-1.5M404.5 193.9l-1.9 1.9M404.6 198.3l-4.2 4.1M6.3 215.9h3.1M7.6 215.4l1.8 .5-1.8 .5z"/>
<path d="M7.6 215.6l1.8 .3M9.4 215.9l-1.8 .3M46.4 210h6.3M49.4 209.5l3.3 .5-3.3 .5zM52.7 200.7v12.5M70 210l3.3-.5v1zM70 201.2v12M70 210h6.3M97.5 202.9h18.4M103.7 213l-1.6 4M113.8 213.5h3.3M114.2 214.8l1.3 1.9"/>
<path d="M115.5 213.5v3.2M116.7 214.8l-1.2 1.9M117.1 200.9v.5M117.1 201.4h217M117.1 200.9h217M117.3 200.7h216.7M117.3 200.7l-.2 .2M165.6 217.5l3.3-.5v1zM165.6 217.5h42.6M209.6 214.2l1.2-.9 1.8-.5h26.4a4.8 4.8 0 0 1 4.7 4.7 4.8 4.8 0 0 1-4.7 4.8h-26.1a4.8 4.8 0 0 1-4.4-3 4.8 4.8 0 0 1 1.1-5.1zM212.9 207.3h12.7M212.9 207.3l6.4-1v2.1z"/>
<path d="M243.7 217.5h41.9M282.3 217l3.3 .5-3.3 .5zM334 200.7l.1 .2M334.1 200.9v.5M378.7 203.1l.3 15.9h-6.4M378.7 203.1l.6 3.2-1 .1zM386 202.9l-10.5 .2M386.5 200.9l-11 .2M387.8 200.9l-.3 .1-.2 .4M388.5 200.9l-1.2 1.2M393.1 200.8l-2 2M397.7 200.7l-1.9 1.9"/>
<path d="M549.4 215.9h3M549.4 215.9l1.8 .3M549.4 215.9l1.8-.6v1.2zM551.2 215.6l-1.8 .3M104.8 233.3h6.4v5.4M108 238.7h23.9M110.7 235.4h1l-.5 3.3zM133.2 239.2l.1-.3 .4-.2h4l.4 .5M133.2 239.2h4.9M133.2 239.2v1.3M138.1 239.2v1.3M313.2 239.2l.1-.3 .4-.2h4l.4 .5"/>
<path d="M313.2 239.2h4.9M313.2 239.2v1.3M318.1 239.2v1.3M108 240.5h7.9M111.2 240.5l.5 3.3h-1zM111.2 240.5v6.3M114.5 250.6h.1M114.5 250.6a2.5 2.5 0 0 0 2.3 2.4M116.8 253a1245.7 1245.7 0 0 0 217.7 0M117.1 240.5h-3l.4 10.1M117.1 240.5h217M117.1 240.5l.4 9.6"/>
<path d="M117.5 250.1a1242.8 1242.8 0 0 0 216.3 0M117.5 250.1l-3 .5M117.5 250.1l-.7 2.9M333.8 250.1l3 .5M333.8 250.1l.7 2.9M334.1 240.5h3l-.3 10.1M334.1 240.5l-.3 9.6M334.5 253h.1M336.8 250.6a2.5 2.5 0 0 1-2.3 2.4M336.8 250.6h.1M6.3 287.9h3.1M114.1 297.7l.1 24.5"/>
<path d="M114.1 297.7l.4 .4M114.5 298.1h2.3M114.5 298.1v21.4M114.5 298l2.3 .1M114.5 298v.1M116.8 298.1v21.4M116.8 298.1l108.8 .1 108.9-.1M116.8 298.1h.1M117.1 294.7a3 3 0 0 0-3 3M117.1 294.7l.4 .4M117.1 294.7h217M117.5 295.1l108.1 .1 108.2-.1"/>
<path d="M117.5 295.1a3.7 3.7 0 0 0-.7 3M117.5 295.1a3 3 0 0 0-3 2.9M333.8 295.1a3.7 3.7 0 0 1 .7 3M333.8 295.1a3 3 0 0 1 3 2.9M334.1 294.7a3 3 0 0 1 3 3M334.1 294.7l-.3 .4M334.5 298.1h.1M334.5 298.1h2.3M334.5 298.1v21.4M336.8 298l-2.3 .1M336.8 298v.1M336.8 298.1v21.4"/>
<path d="M337.1 297.7v24.5M337.1 297.7l-.3 .4M549.4 287.9h3M114.5 319.5l-.1 2.5M114.5 319.5h2.3M116.8 319.5l.1 5M167.8 319.3l-51 .2M167.8 309.4h1M167.8 319.3v.7a5.8 5.8 0 0 0 1.2 4l1 .3M167.8 319.3h1M167.8 309.4v9.9M168.8 319.3a5.2 5.2 0 0 0 1.1 3.8l.9 .2"/>
<path d="M168.8 309.4l11.6 .2M168.8 309.4v9.9M174.2 303.4h102.8M174.2 303.4a6.1 6.1 0 0 0-6.4 6M174.2 303.4l.1 1M174.3 304.4h102.7M174.3 304.4l6.3 .2M174.3 304.4a5.1 5.1 0 0 0-5.5 5M180.4 309.6h90.5M180.4 309.6v13.9M180.6 304.6h90.1M180.6 304.6l-.2 5"/>
<path d="M270.7 304.6l.2 5M270.9 309.6v13.9M277 304.4l-6.3 .2M277 304.4a5.2 5.2 0 0 1 5.5 5M277 303.4a6.1 6.1 0 0 1 6.5 6M277 303.4v1M282.5 309.4h1M282.5 319.3a4.4 4.4 0 0 1-1.2 3.8l-.8 .2M282.5 319.3h1M282.5 309.4l-11.6 .2M282.5 309.4v9.9M283.5 319.3l51 .2"/>
<path d="M283.5 319.3a5.9 5.9 0 0 1-1.4 4.8l-.8 .2M283.5 309.4v9.9M318.8 316.4l32.4 5.6h6.4M334.5 319.5l-.1 5M334.5 319.5h2.3M336.8 319.5l.1 2.5M357.6 302.6h-6.4l-32.4 7.3M114.2 322.2a2.5 2.5 0 0 0 2.5 2.5M114.4 322a2.5 2.5 0 0 0 2.5 2.5M114.4 322l-.2 .2M116.7 324.7h217.9M116.9 324.5l-.2 .2"/>
<path d="M168.8 334.7l3.3-.5v1.1zM168.8 320.6v17.3M168.8 334.7h49.1M170 324.3l-53.1 .2M170 324.3l10.3 .2M170.8 323.3a.94 .94 0 0 1-.8 1M170.8 323.3l9.6 .2M180.3 324.5h90.6M180.4 323.5l-.1 1M180.4 323.5h90.5M233.1 334.7h49.4M270.9 323.5v1"/>
<path d="M279.2 334.2l3.3 .5-3.3 .6zM280.5 323.3a.94 .94 0 0 0 .8 1M280.5 323.3l-9.6 .2M281.3 324.3l53.1 .2M281.3 324.3l-10.4 .2M282.5 320.6v17.3M334.4 324.5l.2 .2M336.9 322a2.5 2.5 0 0 1-2.5 2.5M336.9 322l.2 .2M337.1 322.2a2.5 2.5 0 0 1-2.5 2.5M6.3 359.8h3.1M549.4 359.8h3"/>
<path d="M444 384h105.4M444 387.9h105.4M444 380.2v42.2M444 395.5h42.7M444 391.7h105.4M469.1 380.2v15.3M486.7 380.2v42.2M549.4 380.2h-154.2v42.2M395.3 407.1h48.7M444 413.3h42.7M472.5 416.3l12.1-2v6.9l-12.1-2zM481 404.5h.9"/>
<path d="M481 403.6h.9M481 407h.9M481 406.1h.9M481 409.6h.9M481 408.7h.9M481 412.1h.9M481 411.2h.9M481.5 403.2v.8M481.5 405.7v.9M481.5 408.2v.9M481.5 410.8v.9M486.7 418.6h62.7"/>
<path d="M486.7 411h62.7M497.3 411v7.6M518 418.6v3.8M538.7 411v7.6M69.8 422.4v3M139.7 422.4v3M209.5 422.4v3M279.4 422.4v3M279.4 422.4l.5 1.8h-1zM279.4 422.4l.3 1.8M279.4 422.4l-.3 1.8M349.2 422.4v3"/>
<path d="M419.1 422.4v3M488.9 422.4v3"/>
<circle cx="135.6" cy="188.9" r="1.03"/>
<circle cx="135.6" cy="188.9" r="1.26"/>
<circle cx="135.6" cy="188.9" r="1.94"/>
<circle cx="135.6" cy="188.9" r="2.44"/>
<circle cx="135.6" cy="188.9" r="1.77"/>
<circle cx="165.6" cy="188.9" r="3"/>
<circle cx="165.6" cy="188.9" r="1.87"/>
<circle cx="165.6" cy="188.9" r="2.38"/>
<circle cx="165.6" cy="188.9" r="2.51"/>
<circle cx="285.6" cy="188.9" r="1.87"/>
<circle cx="285.6" cy="188.9" r="2.37"/>
<circle cx="285.6" cy="188.9" r="2.51"/>
<circle cx="285.6" cy="188.9" r="3"/>
<circle cx="315.6" cy="188.9" r="1.94"/>
<circle cx="315.6" cy="188.9" r="1.26"/>
<circle cx="315.6" cy="188.9" r="2.44"/>
<circle cx="315.6" cy="188.9" r="1.77"/>
<circle cx="315.6" cy="188.9" r="1.03"/>
<circle cx="102.9" cy="215" r="1.41"/>
<circle cx="465.5" cy="417.8" r="1.27"/>
<circle cx="465.5" cy="417.8" r="3"/>
</g>
<path d="M225.6 161.5v45.8" fill="none" stroke="#000" stroke-width=".25" stroke-dasharray="1.3 .6" stroke-dashoffset=".6"/>
<path d="M461.7 417.8h7.6" fill="none" stroke="#000" stroke-width=".25" stroke-dasharray="15.2 1.3 1.3 1.3" stroke-dashoffset="13.3"/>
<path d="M465.5 413.8v7.9" fill="none" stroke="#000" stroke-width=".25" stroke-dasharray="15.2 1.3 1.3 1.3" stroke-dashoffset="13.2"/>
<path d="M471.4 417.8h14.2" fill="none" stroke="#000" stroke-width=".25" stroke-dasharray="15.2 1.3 1.3 1.3" stroke-dashoffset="10.1"/>
<g fill="#000">
<path d="M114.1 138.7l3.3-.5v1zM333.8 138.2l3.3 .5-3.3 .5zM100.7 173l.5 3.3h-1zM100.2 199.6h1l-.5 3.3zM135.6 150.7l3.3-.5v1zM312.3 150.2l3.3 .5-3.3 .5zM165.6 217.5l3.3-.5v1zM282.3 217l3.3 .5-3.3 .5zM135.6 190.2l-.5 3.3h1zM49.4 209.5l3.3 .5-3.3 .5zM70 210l3.3-.5v1zM110.7 235.4h1l-.5 3.3zM111.2 240.5l.5 3.3h-1zM168.8 334.7l3.3-.5v1.1zM279.2 334.2l3.3 .5-3.3 .6z"/>
<path d="M212.9 161.5l6.4-1v2zM212.9 207.3l6.4-1v2.1zM318.6 309.7l-.1 .3 .3-.1-.3 .1a.34 .34 0 0 0 .5 .2 .34 .34 0 0 0 .1-.5 .34 .34 0 0 0-.5 0zM318.6 316.2l-.1 .2h.3h-.3a.34 .34 0 0 0 .4 .4 .34 .34 0 0 0 .2-.5 .34 .34 0 0 0-.5-.1z"/>
<path d="M378.1 197.8l1-.1-.4 3.4zM378.7 203.1l.6 3.2-1 .1z"/>
</g>
<text font-size="7.1" x="15.7" y="365.3">NOTE: CRITICAL DIMENSIONS ARE SHOWN CIRCLED.</text>
<g font-size="4.8">
<text x="490.7" y="417.9">C</text>
<text x="542.9" y="417.9">1</text>
</g>
<g font-size="4.2">
<text x="220.7" y="140.3">223.0</text>
<text x="227" y="149.8">+0.20</text>
<text x="214.1" y="152.1">180.00</text>
<text x="227.6" y="153.9">-0.20</text>
<text x="206.4" y="163.5">A</text>
<text x="95.4" y="190.8">29.92</text>
<text x="207.2" y="208.2">A</text>
<text x="56.1" y="211.6">17.25</text>
<text x="381.9" y="211.4">SECTION A-A</text>
<text x="105.2" y="216.6">2.52</text>
<text x="112" y="221.7">2X</text>
<text x="117.9" y="216.6">13.18</text>
<text x="214.1" y="218.9">120.00</text>
<text x="227" y="216.6">+0.15</text>
<text x="227.6" y="220.7">-0.15</text>
<text x="342.2" y="220.6">2.00 NOMINAL</text>
<text x="95.4" y="234.9">1.75</text>
<text x="358.1" y="304.3">YS 1284 A ALL SURFACES ON THIS SIDE</text>
<text x="358.2" y="323.7">DO NOT GATE SURFACES ON THIS SIDE</text>
<text x="219.1" y="336.3">113.77</text>
</g>
<g font-size="3.5">
<text x="19.9" y="379.5">NOTES (UNLESS OTHERWISE SPECIFIED):</text>
<text x="19.9" y="386.6">1.</text>
<text x="29.9" y="386.6">PART TO BE INJECTION MOLDED</text>
<text x="19.9" y="390.1">2.</text>
<text x="19.9" y="393.6">3.</text>
<text x="29.9" y="390.1">MATERIAL: GENERIC ABS</text>
<text x="29.9" y="393.6">COLOR: PANTONE 381</text>
<text x="19.9" y="397.2">4.</text>
<text x="19.9" y="400.7">5.</text>
<text x="29.9" y="397.2">FINISH: SEE NOTE FOR YICK SANG TEXTURE EXTERNAL OF PART ONLY</text>
<text x="29.9" y="400.7">PART TO BE FREE OF ALL DENTS, DEFECTS, SCRATCHES, OIL AND DEBRIS.</text>
<text x="19.9" y="404.2">6.</text>
<text x="19.9" y="407.8">7.</text>
<text x="29.9" y="404.2">USE SUPPLIED 3D DATA FILES FOR TOOLING; DRAWING PROVIDED FOR REFERENCE.</text>
<text x="29.9" y="407.8">ALL GATES TO BE INTERNAL ON PART AS NOTED</text>
</g>
<g font-size="3.2">
<text x="34.6" y="9.1">1</text>
<text x="103.8" y="9.1">2</text>
<text x="173" y="9">3</text>
<text x="244.3" y="9.2">4</text>
<text x="314.9" y="9.1">5</text>
<text x="6.8" y="35.2">F</text>
<text x="7" y="107.6">E</text>
<text x="550" y="107.6">E</text>
<text x="6.9" y="179.3">D</text>
<text x="550" y="179.5">D</text>
<text x="7" y="251.3">C</text>
<text x="550.1" y="251.5">C</text>
<text x="550.1" y="324">B</text>
<text x="6.9" y="324">B</text>
<text x="7" y="396.4">A</text>
<text x="550.2" y="396.3">A</text>
<text x="395.8" y="402.8">631 Hicks St., Brooklyn, NY 11231</text>
<text x="34.4" y="425.2">1</text>
<text x="104" y="425.2">2</text>
<text x="173.3" y="425.2">3</text>
<text x="244" y="425.2">4</text>
<text x="314.9" y="425.2">5</text>
<text x="382.7" y="425.2">6</text>
<text x="451.8" y="425.2">7</text>
<text x="522.8" y="425.2">8</text>
</g>
<g font-size="3.1">
<text x="508.7" y="386.9">1844</text>
<text x="494" y="402.7">Build Platform Front Cover</text>
<text x="409.7" y="410.5">CONFIDENTIAL</text>
<text x="498.1" y="416.6">1844_040_rev_03</text>
<text x="497" y="421.7">SCALE 1:1</text>
<text x="524.6" y="421.7">SHEET 1 OF 1</text>
</g>
<g font-size="2.8">
<text x="468.1" y="14.2">REVISIONS</text>
<text x="401.9" y="21.3">REV.</text>
<text x="452.2" y="21.3">DESCRIPTION</text>
<text x="518.6" y="21.3">DATE</text>
<text x="532.7" y="21.3">APPROVED</text>
<text x="404.1" y="27.9">1</text>
<text x="409.5" y="27.9">INITIAL RELEASE OF DRAWING</text>
<text x="516.9" y="27.9">2/21/14</text>
<text x="538.2" y="27.9">RJT</text>
<text x="404.1" y="34.5">2</text>
<text x="409.5" y="34.5">PART RELEASED TO TOOLING</text>
<text x="517.7" y="34.5">3/6/14</text>
<text x="538.2" y="34.5">RJT</text>
<text x="404.1" y="41.1">3</text>
<text x="409.5" y="41.1">MODIFIED CRITICAL AND UNSPECIFIED TOLERANCES</text>
<text x="517.7" y="41.1">4/7/14</text>
<text x="538.2" y="41.1">RJT</text>
</g>
<g font-size="2.4">
<text x="444.8" y="383.2">ENGINEERED</text>
<text x="487.3" y="383.2">PREPARED FOR</text>
<text x="444.8" y="387">DRAWN</text>
<text x="487.3" y="386.9">PROJECT</text>
<text x="444.8" y="394.6">APPROVED</text>
<text x="444.8" y="390.8">CHECKED</text>
<text x="487.2" y="394.6">PART NAME</text>
<text x="487.2" y="390.8">JOB NUMBER</text>
<text x="444.9" y="400.9">OTHERWISE SPECIFIED. DO NOT SCALE.</text>
<text x="449.1" y="398.6">DIMENSIONS ARE IN MM UNLESS</text>
<text x="444.8" y="404.4">UNSPECIFIED</text>
<text x="444.8" y="406.7">TOLERANCES Over 6 up to 30</text>
<text x="459.9" y="404.5">Over 3 up to 6</text>
<text x="482.2" y="404.5">.1</text>
<text x="482.2" y="407">.2</text>
<text x="399.2" y="413.6">UNAUTHORIZED USE, DISTRIBUTION, OR</text>
<text x="459.9" y="409.6">Over 30 up to 120</text>
<text x="459.9" y="412.1">Over 120 up to 400</text>
<text x="482.2" y="409.6">.3</text>
<text x="482.2" y="412.1">.5</text>
<text x="490" y="413.4">SIZE</text>
<text x="498.1" y="413.4">PART NUMBER</text>
<text x="539.3" y="413.4">REVISION</text>
<text x="397.1" y="416.1">REPRODUCTION OF THIS DESIGN, DRAWING,</text>
<text x="397.4" y="418.7">OR INFORMATION IS STRICTLY PROHIBITED.</text>
<text x="448.1" y="418.9">ANGLE</text>
<text x="448.4" y="416.6">THIRD</text>
<text x="408" y="421.2">ALL RIGHTS RESERVED.</text>
<text x="445" y="421.2">PROJECTION</text>
</g>
</svg>
